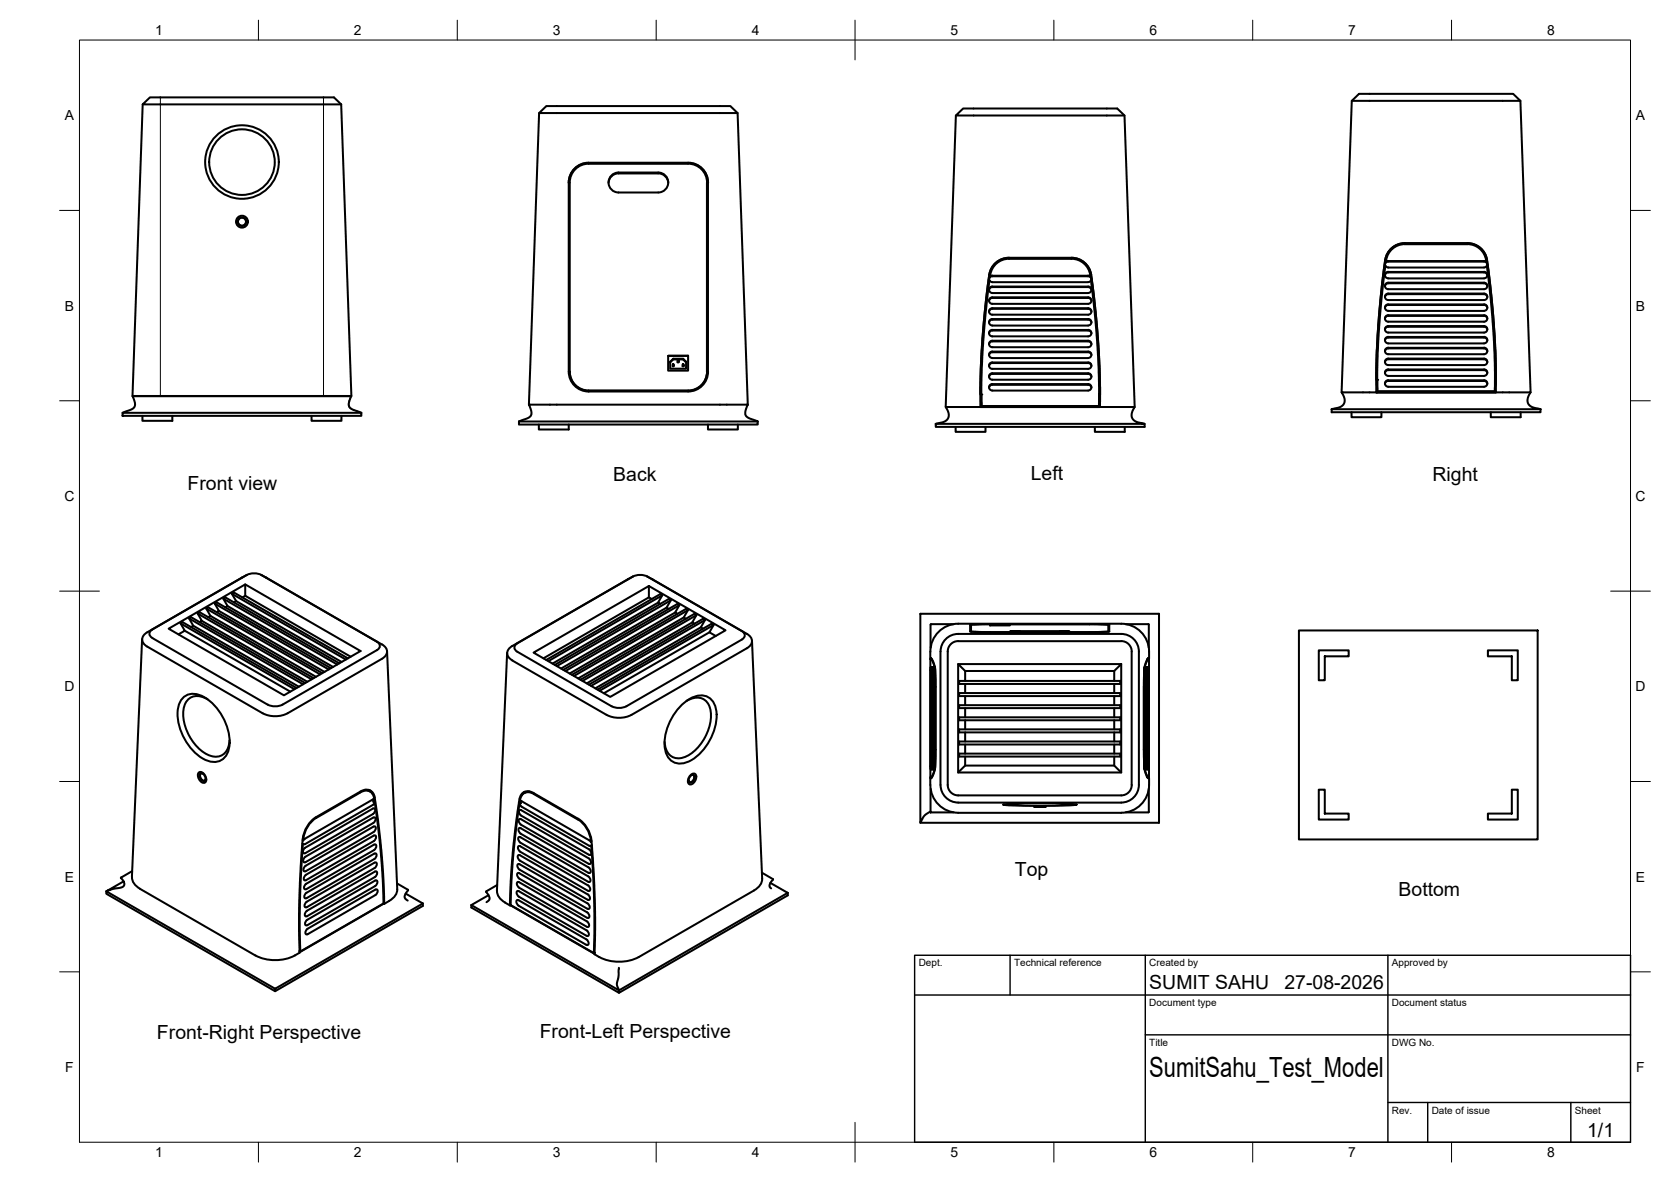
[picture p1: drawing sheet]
<svg xmlns="http://www.w3.org/2000/svg" width="420mm" height="297mm" viewBox="0 0 420 297" stroke-linecap="round" stroke-linejoin="round" font-family="sans-serif">
<!-- layer: Visible -->
<g fill="none" stroke="#000" stroke-width=".51">
<path d="M35.9 26.2l-2.6 73.3h.2M35.9 26.2l1.8-1.7h46.3l1.8 1.7zM85.8 26.2l2.5 73.3h-54.8M135.6 28.4l-2.6 73.3h55l-2.5-73.3M135.6 28.4l1.8-1.7h46.2l1.9 1.7zM240.3 29l-2.5 73.3h47.3M282.7 29h-42.4l1.9-1.7h38.7l1.8 1.7 2.6 73.3h-.2M339.9 25.3h42.4l-1.8-1.7h-38.8l-1.8 1.7-2.6 73.3h.3M382.3 25.3l2.6 73.3h-.3M148 41.2h25M148 40.9h25M148 41h25"/>
<path d="M148 41.1a4.8 4.8 0 0 0-4.7 4.8v47.6a4.8 4.8 0 0 0 4.7 4.7M148 40.9a5 5 0 0 0-5 5v47.5a5 5 0 0 0 5 5M148 41a5 5 0 0 0-5 5M153 46a2.47 2.47 0 0 1 2.5-2.4h10a2.51 2.51 0 0 1 2.5 2.4M154 43.9l.9-.5h.6h10a2.51 2.51 0 0 1 2.5 2.5 2.51 2.51 0 0 1-2.5 2.5h-10a2.51 2.51 0 0 1-2.3-1.7 2.51 2.51 0 0 1 .8-2.8zM173 41.1a4.8 4.8 0 0 1 4.8 4.8v47.5a4.7 4.7 0 0 1-4.8 4.8M173 40.9a5 5 0 0 1 5 5v47.5a5 5 0 0 1-5 5M173 41a5 5 0 0 1 5 5M248.7 72.9a.81 .81 0 0 1 .8-.8h24.1a.82 .82 0 0 1 .8 .8M248.7 75.6a.81 .81 0 0 1 .8-.7h24.1a.82 .82 0 0 1 .8 .7M248.8 69l-1.1 8.2-.8 9.6-.4 7.4v8.1h30.1l-.1-8.1-.3-7.4-.8-9.6-1.1-8.2M248.8 69.1l-1.2 8.9-.6 7.5-.4 7.4-.1 6.2"/>
<path d="M248.9 77.7l.6-.2h24.1a.81 .81 0 0 1 .8 .8 .81 .81 0 0 1-.8 .8h-24.1a.81 .81 0 0 1-.8-.5 .81 .81 0 0 1 .2-.9zM248.9 75l.6-.3h24.1a.81 .81 0 0 1 .8 .8 .81 .81 0 0 1-.8 .9h-24.1a.81 .81 0 0 1-.8-.5 .81 .81 0 0 1 .2-.9zM248.9 69.5l.6-.2h24.1l.6 .2M248.9 69.5l-.2 .5 .1 .5M249.5 72h24.1M249.5 73.6h24.1M249.5 69.4h24.1M249.5 72a.81 .81 0 0 0-.8 .8 .81 .81 0 0 0 .8 .8M249.5 69.4a.81 .81 0 0 0-.8 .8M253.7 64.8a5 5 0 0 0-5 4.2M269.4 64.8a5 5 0 0 1 5 4.3 5 5 0 0 0-5-4.3h-15.7a5 5 0 0 0-5 4.3M273.6 72a.81 .81 0 0 1 .8 .8 .81 .81 0 0 1-.8 .8"/>
<path d="M273.6 69.4a.81 .81 0 0 1 .8 .8M274.1 69.1l.1 .4M274.1 69.1a4.7 4.7 0 0 0-4.7-4l-15.7-.1a4.8 4.8 0 0 0-4.8 4.5M274.2 69.5l.2 .5-.1 .5M274.3 69.1l1.1 8.9 .7 7.5 .4 7.4 .1 6.2M274.4 78.3a.82 .82 0 0 0-.8-.7h-24.1a.81 .81 0 0 0-.8 .7M348.2 66.5a.81 .81 0 0 1 .8-.8l24.1 .1a.78 .78 0 0 1 .9 .7M348.2 74.7a.82 .82 0 0 1 .8-.8h24.2a.81 .81 0 0 1 .8 .8M348.3 65.4l-1.1 8.9-.7 7.5-.4 7.4-.1 6.2M348.3 65.3l-1 7.9-.8 8.6-.4 8.7v8.1M348.3 66.8l.7 .4M348.3 66.8l-.9 7.7-.7 9.2-.4 7.6v7.1v-3"/>
<path d="M348.5 79.5l.5-.3h24.2a.81 .81 0 0 1 .8 .8 .81 .81 0 0 1-.9 .8h-24.1a.81 .81 0 0 1-.7-.5 .81 .81 0 0 1 .2-.8zM348.5 76.7l.5-.2h24.2a.83 .83 0 0 1 .8 .8 .83 .83 0 0 1-.9 .8h-24.1a.81 .81 0 0 1-.7-.5 .81 .81 0 0 1 .2-.9zM348.5 74l.5-.2h24.2a.81 .81 0 0 1 .8 .8 .81 .81 0 0 1-.9 .8h-24.1a.81 .81 0 0 1-.7-.5 .81 .81 0 0 1 .2-.9zM348.5 71.3l.5-.3h24.2a.81 .81 0 0 1 .8 .9 .81 .81 0 0 1-.9 .8h-24.1a.81 .81 0 0 1-.7-.5 .81 .81 0 0 1 .2-.9zM348.5 68.6l.5-.3h24.2a.83 .83 0 0 1 .8 .8 .83 .83 0 0 1-.9 .9l-24.1-.1a.81 .81 0 0 1-.7-.5 .81 .81 0 0 1 .2-.8zM349 67.2h24.1M349 65.6h24.1M349 79.4h24.1M349 79.4a.81 .81 0 0 0-.8 .7M349 65.6l-.4 .1-.3 .3v.8M353.2 61.1h15.8M353.2 61.1a5 5 0 0 0-4.9 4.3"/>
<path d="M353.2 61.1a5 5 0 0 0-4.9 4.2M369 61.4l-15.8-.1a4.8 4.8 0 0 0-4.7 4.6M369 61.3a4.8 4.8 0 0 1 4.7 4.6M369 61.1a5 5 0 0 1 4.9 4.3 5 5 0 0 0-4.9-4.3zM373.2 65.6a.81 .81 0 0 1 .8 .8 .81 .81 0 0 1-.8 .8M373.2 79.4a.81 .81 0 0 1 .8 .7M373.8 66.8l1 7.7 .7 9.2 .4 7.6v7.1v-3M373.9 65.4l1.1 8.9 .6 7.5 .4 7.4 .2 6.2M373.9 65.3l1 7.9 .7 8.6 .5 8.7v8.1M374 77.4a.81 .81 0 0 0-.8-.8l-24.2 .1a.78 .78 0 0 0-.8 .7M374 71.9a.81 .81 0 0 0-.8-.7h-24.2a.82 .82 0 0 0-.8 .7M374 69.2a.81 .81 0 0 0-.8-.7h-24.2a.82 .82 0 0 0-.8 .7"/>
<path d="M33.5 99.5l-.1 .1 .6 2-.3 .8-.7 .5-2.2 .8M88.2 99.5l.1 .2M88.3 99.7l-.6 1.7 .2 .9 .6 .5 2.3 1M143.3 93.4a4.8 4.8 0 0 0 4.7 4.7M148 98.1h25M148 98.2h25M148 98.4h25M168 89.4h5v3.7h-5zM168 89.4h5M169.2 91.8v-.3l-.1 .5M169.2 91.5h.1M169.3 90.2l-.8 .7v1.8h4v-1.8l-.7-.7 .7 .9"/>
<path d="M169.3 90.3l-.8 .8M169.3 91.5l.1 .5zM169.3 91.8l-.2 .2h.3M170.5 90.8v-.3l-.1 .5M170.5 90.5h.1M170.6 90.5v.5zM170.6 90.8l-.2 .2h.2M171.7 91.8v-.3l-.1 .5M171.7 91.5h.1M171.8 90.2h-2.5v.1h2.5M171.8 91.5l.1 .5zM171.8 91.8l-.2 .2h.3"/>
<path d="M177.8 93.4a4.8 4.8 0 0 1-4.8 4.7M246.7 99.1l.1 3v-7.1l.3-7.6 .8-9.3 .9-7.6 .7 .4h24.1l.7-.4 .9 7.6 .8 9.3 .3 7.6v7.1l.1-3M248.7 81.1a.81 .81 0 0 1 .8-.8h24.1a.78 .78 0 0 1 .8 .8M248.7 83.8a.81 .81 0 0 1 .8-.8l24.1 .1a.78 .78 0 0 1 .8 .7M248.7 86.5a.81 .81 0 0 1 .8-.7h24.1a.78 .78 0 0 1 .8 .7M248.7 89.2a.81 .81 0 0 1 .8-.7h24.1a.78 .78 0 0 1 .8 .7M248.7 92a.81 .81 0 0 1 .8-.8h24.1a.82 .82 0 0 1 .8 .8M248.7 94.7a.81 .81 0 0 1 .8-.7h24.1a.82 .82 0 0 1 .8 .7M248.9 91.3l.6-.2h24.1a.81 .81 0 0 1 .8 .8 .81 .81 0 0 1-.8 .8h-24.1a.81 .81 0 0 1-.8-.5 .81 .81 0 0 1 .2-.9zM248.9 83.1l.6-.2h24.1a.81 .81 0 0 1 .8 .8 .81 .81 0 0 1-.8 .8h-24.1a.81 .81 0 0 1-.8-.5 .81 .81 0 0 1 .2-.9zM248.9 94l.6-.2h24.1a.81 .81 0 0 1 .8 .8 .81 .81 0 0 1-.8 .8h-24.1a.81 .81 0 0 1-.8-.5 .81 .81 0 0 1 .2-.9zM248.9 85.9l.6-.3h24.1a.81 .81 0 0 1 .8 .8 .81 .81 0 0 1-.8 .9h-24.1a.81 .81 0 0 1-.8-.5 .81 .81 0 0 1 .2-.9z"/>
<path d="M249.5 80.2h24.1M249.5 81.8h24.1M249.5 88.4h24.1M249.5 90h24.1M249.5 96.5h24.1M249.5 98.2h24.1M249.5 80.2a.81 .81 0 0 0-.8 .8 .81 .81 0 0 0 .8 .8M249.5 88.3a.81 .81 0 0 0-.8 .9 .81 .81 0 0 0 .8 .8M249.5 96.5a.81 .81 0 0 0-.8 .8 .81 .81 0 0 0 .8 .8M273.6 80.2a.81 .81 0 0 1 .8 .8 .81 .81 0 0 1-.8 .8M273.6 88.3a.81 .81 0 0 1 .8 .9 .81 .81 0 0 1-.8 .8M273.6 96.5a.81 .81 0 0 1 .8 .8 .81 .81 0 0 1-.8 .8"/>
<path d="M274.4 97.4a.82 .82 0 0 0-.8-.7h-24.1a.81 .81 0 0 0-.8 .7M337.5 98.8l.6 1.6-.2 1.1-.9 .8-2.2 .6M337.6 98.6h47.1l-.6 1.7v.9l.3 .4 .9 .7 2 .5-52.5 .1M337.6 98.6l-.1 .2M346.1 98.6h30M346.3 98.3h29.6M348.2 91a.82 .82 0 0 1 .8-.7h24.2a.81 .81 0 0 1 .8 .7M348.2 93.7a.82 .82 0 0 1 .8-.7h24.2a.81 .81 0 0 1 .8 .7M348.5 95.8l.5-.2h24.2a.83 .83 0 0 1 .8 .8 .83 .83 0 0 1-.9 .8h-24.1a.81 .81 0 0 1-.7-.5 .81 .81 0 0 1 .2-.9zM348.5 93.1l.5-.3h24.2a.83 .83 0 0 1 .8 .9 .83 .83 0 0 1-.9 .8h-24.1a.81 .81 0 0 1-.7-.6 .81 .81 0 0 1 .2-.8zM348.5 90.4l.5-.3h24.2a.81 .81 0 0 1 .8 .8 .81 .81 0 0 1-.9 .8h-24.1a.81 .81 0 0 1-.7-.5 .81 .81 0 0 1 .2-.8zM348.5 87.6l.5-.2h24.2a.81 .81 0 0 1 .8 .8 .81 .81 0 0 1-.9 .8h-24.1a.81 .81 0 0 1-.7-.5 .81 .81 0 0 1 .2-.9z"/>
<path d="M348.5 84.9l.5-.2h24.2a.83 .83 0 0 1 .8 .8 .83 .83 0 0 1-.9 .8h-24.1a.81 .81 0 0 1-.7-.5 .81 .81 0 0 1 .2-.9zM348.5 82.2l.5-.3h24.2a.81 .81 0 0 1 .8 .9 .81 .81 0 0 1-.9 .8h-24.1a.81 .81 0 0 1-.7-.5 .81 .81 0 0 1 .2-.9zM349 84.8h24.1M349 84.8a.81 .81 0 0 0-.8 .8M373.2 84.8a.81 .81 0 0 1 .8 .8M374 96.5a.81 .81 0 0 0-.8-.8h-24.2a.77 .77 0 0 0-.8 .8M374 88.3a.81 .81 0 0 0-.8-.7h-24.2a.82 .82 0 0 0-.8 .7M374 82.8a.81 .81 0 0 0-.8-.7h-24.2a.77 .77 0 0 0-.8 .7M30.8 103.7h60v.8h-60zM35.8 104.5v1.3h7.5v-1.3M78.3 104.5v1.3h7.6v-1.3M130.5 105.9v.8h60v-.8"/>
<path d="M133.2 101.7l-.1 .2 .5 1.7-.1 .9-.7 .5-2.3 .9M135.5 106.7v1.2h7.5v-1.2M178 106.7v1.2h7.5v-1.2M187.8 101.7l.2 .1-.6 1.8 .2 .9 .6 .5 2.3 .9h-60M235.3 106.5v.8h52.5v-.8M238 102.3a.49 .49 0 0 0 .2 .8l.4 1.3-.4 1-.9 .6-2 .5M240.3 107.3v1.2h7.5v-1.2M246.8 102h29.5M275.3 107.3v1.2h7.5v-1.2M285.1 102.3l.1 .1-.7 1.6 .3 1.2 .8 .8 2.2 .5h-52.5M339.8 103.6v1.2h7.5v-1.2M374.8 103.6v1.2h7.6v-1.2"/>
<path d="M387.3 102.8v.8h-52.5v-.7M37 158.9l25-14.4 1-.4h1.2l1.6 .4 30.2 17.5M37 158.9a1.92 1.92 0 0 0-1.2 1.8 1.92 1.92 0 0 0 1.2 1.8l29 16.7M38.3 158.2a1.13 1.13 0 0 0-.8 1.1 1.13 1.13 0 0 0 .8 1M42.4 158l19.3-11.1 29 16.7-19.3 11.1zM44.9 159.4l1.6-.9-1.1-1.8 .5-.3 28.7 16.5M45.4 156.7l28.6 16.5M46.5 158.5l26.5 15.3M47.5 155.4l28.7 16.6M48 157.6l.6-.3-1.1-1.9 .6-.3 28.6 16.5M48.6 157.3l26.5 15.3M49.7 154.2l28.6 16.5"/>
<path d="M50.2 156.3l.6-.3-1.1-1.8 .5-.3 28.7 16.5M50.8 156l26.5 15.3M51.9 152.9l28.6 16.6M52.3 155.1l.6-.3-1-1.9 .5-.3 28.6 16.6M52.9 154.8l26.5 15.3M54 151.7l28.7 16.5M54.5 153.8l.6-.3-1.1-1.8 .5-.3 28.7 16.5M55.1 153.5l26.5 15.4M56.2 150.5l28.6 16.5M56.7 152.6l.5-.3-1-1.8 .5-.4 28.6 16.6M57.2 152.3l26.5 15.3M58.3 149.2l28.7 16.5"/>
<path d="M59.4 151.1l-1.1-1.9 .5-.3 28.7 16.5M59.4 151.1l-.6 .3M59.4 151.1l26.5 15.3M61.7 146.9v2.8l26.5 15.3M61.7 149.7l-.7 .4M62.1 144.5l-1.3 .7M65.7 144.5l1.3 .7M157.9 145.5l-.1 .1M159.2 144.9l-1.3 .6M162.7 144.9l1.4 .7M163.2 147.3v2.8l-26.6 15.3M163.2 150.1l.7 .4"/>
<path d="M164.1 145.6l23.7 13.7a1.92 1.92 0 0 1 1.3 1.8 1.92 1.92 0 0 1-1.3 1.8l-29 16.7a7 7 0 0 1-6.3 0l-23.7-13.6a1.94 1.94 0 0 1-1.3-1.9 1.94 1.94 0 0 1 1.3-1.8M165.5 151.5l-26.6 15.3M166 151.8l-.5-.3 1-1.9-.5-.3-28.6 16.5M166.5 149.6l-28.6 16.5M167.6 152.7l-26.5 15.3M168.2 153l-.6-.3 1.1-1.8-.6-.4-28.6 16.6M168.7 150.9l-28.7 16.5M169.8 153.9l-26.6 15.4M170.3 154.2l-.5-.3 1-1.8-.5-.3-28.7 16.5M170.8 152.1l-28.6 16.5M171.9 155.2l-26.5 15.3M172.5 155.5l-.6-.3 1.1-1.9-.6-.3-28.6 16.6"/>
<path d="M173 153.3l-28.7 16.6M174.1 156.4l-26.6 15.3M174.6 156.7l-.5-.3 1-1.8-.5-.3-28.7 16.5M175.1 154.6l-28.6 16.5M176.2 157.7l-26.5 15.3M176.8 158l-.6-.3 1.1-1.9-.6-.3-28.6 16.5M177.3 155.8l-28.7 16.6M178.4 158.9l-26.6 15.3M179.4 157.1l-28.6 16.5M180 159.8l-1.6-.9 1-1.8-.5-.3-28.7 16.5M239.8 156.9h-5.8v5.9M243.9 158.7l5 .2"/>
<path d="M244.2 158.8v-1.8l4.7-.1 29.3 .1h.5v1.8M244.2 158.7l4.7 .1M248.9 157h5v.2h-5zM248.9 158.9h25M248.9 156.9l-5 .1v1.7M266.4 158.6l-12.5 .1 12.5 .1M266.4 158.6l2.5 .1-2.5 .1M273.9 156.9l5 .1v1.7M278.7 158.7l-4.8 .1M278.9 158.7l-5 .2M283.1 156.9h5.7l.1 5.9M326.6 158.4h60v52.6h-60z"/>
<path d="M35.7 160.6l-2.5 59.8a3.4 3.4 0 0 0 2 3M38.3 160.3l29 16.8 1.6 .4 1.1-.1 1-.3 23.8-13.7a1.13 1.13 0 0 0 .7-1.1 1.13 1.13 0 0 0-.7-1M45.8 175.6a4.1 4.1 0 0 1 5.6-.4 13.8 13.8 0 0 1 6.2 12.6 3.9 3.9 0 0 1-5.7 3.3 13.5 13.5 0 0 1-7.2-13.1l.3-.9zM52.2 175.8a3.7 3.7 0 0 0-5.6 .9 10.2 10.2 0 0 0 2.1 10 7.5 7.5 0 0 0 5.9 3.5 3.8 3.8 0 0 0 3.1-4.2M66 179.2a6.9 6.9 0 0 0 6.3 0M96 165.6l-23.7 13.6M96 161.9a1.92 1.92 0 0 1 1.3 1.8 1.92 1.92 0 0 1-1.3 1.9M97.3 163.7l2.6 59.8a3.4 3.4 0 0 1-2.1 2.9l-1.2 .7M127.5 164.1l-2.6 59.8M128.8 162.4l30.3-17.5 1.6-.4 1.1 .1 1 .3 23.7 13.7a1.12 1.12 0 0 1 .8 1.1 1.12 1.12 0 0 1-.8 1l-29 16.8M130.1 161.7a1.13 1.13 0 0 0-.8 1 1.13 1.13 0 0 0 .8 1.1l23.7 13.7M134.2 164l29-16.7 19.2 11.1-29 16.7z"/>
<path d="M153.8 177.5l1 .3 1.1 .1 1.6-.4M170.9 177.7a7.6 7.6 0 0 1 6.1-2.9 4.3 4.3 0 0 1 3.2 4.7 13.7 13.7 0 0 1-7.3 12 3.9 3.9 0 0 1-5.7-3.3 13.6 13.6 0 0 1 3.7-10.5zM172.6 176.2a3.7 3.7 0 0 1 5.6 .9 10.2 10.2 0 0 1-2.1 10 7.5 7.5 0 0 1-5.8 3.5 3.8 3.8 0 0 1-3.2-4.2M189.1 161l2.5 59.8a3.4 3.4 0 0 1-2 3l-29 16.7a11.1 11.1 0 0 1-11.1-.7l.1-6.2v-7.4l-.8-13.6a8.1 8.1 0 0 0-3.5-6.9l-11.1-6.4a2.29 2.29 0 0 0-2.5-.2 2.29 2.29 0 0 0-1.2 2.3l-1.6 12.9-.5 7-.2 6.2M233.9 165.5h.3l.3 .5 .6 1.9 .1 4.7M234 165.5v.2M234 167.6v25.8zM234 165.7h.4M234.1 165.5h.1M234.1 165.5v.2M234.1 168.5v24.1M234.1 168.4v-.8v25.8v-.9"/>
<path d="M234.1 165.5h-.2a7.4 7.4 0 0 1 6-8.7l42-.1a7 7 0 0 1 7 7v1.8M234.2 168.4v-.8v25.8v-.9M234.3 168.5v24.1M234.3 168.4v-.8v25.8v-.9M234.4 168.4v-.8v25.8v-.9M234.5 168.4v-.8v25.8v-.9M234.5 168.5v24.1M234.5 168.4l.1-.8v25.8l-.1-.9M234.7 168.5v24.1M234.7 168.4v-.8v25.8v-.9M234.7 168.4l.1-.8v25.8l-.1-.9M234.9 168.4v-.8v25.8v-.9"/>
<path d="M234.9 168.5v24.1M234.9 168.4l.1-.8v25.8l-.1-.9M235 167.7v25.6M235.1 167.8l-.7-1.7-.5-.4v29.6l.5-.4 .7-1.6M235.2 172.6l-.1-4.7v25.2l.1-4.7v3.6l-.1 1.3-.4 1.2-.4 .9-.4 .1M235.2 172.6v15.8M239.3 161.7l1-.5 .6-.1h41a2.64 2.64 0 0 1 2.7 2.6v33.5a2.64 2.64 0 0 1-2.7 2.7h-41a2.64 2.64 0 0 1-2.6-2.6v-33.6a2.63 2.63 0 0 1 1-2zM240.9 166.9h41v27.2h-41zM240.9 166.9l1.8 1.7h37.5l1.7-1.7M241.2 171.1h40.5v.8h-40.5zM241.2 174.2h40.5v.7h-40.5zM241.2 177.2h40.5v.8h-40.5z"/>
<path d="M242.7 168.6v2.5M242.7 171.9v2.3M242.7 174.9v2.3M242.7 178v2.3M280.2 168.6v2.5M280.2 171.9v2.3M280.2 174.9v2.3M280.2 178v2.3M287.7 167.9l-.1 4.7M287.8 167.8l.6-1.7 .5-.4v29.6l-.5-.4-.6-1.6M287.8 167.9v25.2M287.8 168.5v24.1"/>
<path d="M287.8 167.7v.7M287.9 168.4v-.8v25.8v-.9M288 168.5v24.1M288 168.4v-.8v25.8v-.9M288.1 168.4v-.8v.8M288.1 168.5v24.1M288.2 168.4v-.8v25.8v-.9M288.3 168.4v-.8v25.8v-.9M288.3 168.5v24.1M288.4 168.4v-.8v25.8v-.9M288.5 168.4v-.8v25.8v-.9M288.5 168.5v24.1"/>
<path d="M288.5 168.4l.1-.8v25.8l-.1-.9M288.7 165.5h.2h-.3l-.4 .7-.5 2.2-.1 20M288.7 168.4v-.8v25.8v-.9M288.7 165.5h.1M288.7 168.5v24.1M288.7 165.5l.1 .2M288.7 168.4l.1-.8v25.8l-.1-.9M288.9 165.5v.2h-.4M331.6 163.4h7.5v1.5h-6v6h-1.5zM374.1 163.4h7.5v7.5h-1.5v-6h-6zM50 194.1a1.27 1.27 0 0 1 1.7 1 .89 .89 0 0 1 .2 1.2 .89 .89 0 0 1-1.1 .3l-.9-1a1.37 1.37 0 0 1 .1-1.5zM50.4 194.4a1.21 1.21 0 0 1 1.1 1.8 1.21 1.21 0 0 1-1.1-1.8z"/>
<path d="M51.1 194.4l-.3-.1a.97 .97 0 0 0-.5 1 .97 .97 0 0 0 .7 .8h.5l.2-.4M90.6 198.9l-11.1 6.4M90.6 198.9a2.19 2.19 0 0 1 2.3-.3 2.19 2.19 0 0 1 1.3 1.8M91.7 198.5l1.3 .4M92.9 198.6l.8 .9M131.9 199l-.7 .9M133.1 198.9l-1.3 .4M173.6 195.1l.3-.3h.5a1.21 1.21 0 0 1-1 1.8 1.08 1.08 0 0 1 .2-1.5zM173.6 194.8a.81 .81 0 0 1 1.2-.3 .81 .81 0 0 1 .2 1.1l-.3 .8a.87 .87 0 0 1-.9 .7 .87 .87 0 0 1-.8-.7l.1-.9zM173.8 194.8l.3-.1a.97 .97 0 0 1 .5 1 .97 .97 0 0 1-.8 .8h-.4l-.3-.4M234 195.3v.2M234 198.2v6"/>
<path d="M234 195.3h.4M234.1 195.3v.2M234.1 195.5h.1M234.1 195.5h-.2a7.5 7.5 0 0 0 4.1 8.1l1.9 .6h1M240.9 194.1l1.8-1.7h37.5l1.7 1.7M241.2 180.3h40.5v.7h-40.5zM241.2 183.3h40.5v.8h-40.5zM241.2 186.3h40.5v.8h-40.5zM241.2 189.4h40.5v.7h-40.5zM242.7 181v2.3M242.7 184.1v2.2M242.7 187.1v2.3"/>
<path d="M242.7 190.1v2.3M280.2 181v2.3M280.2 184.1v2.2M280.2 187.1v2.3M280.2 190.1v2.3M287.6 188.4l.2 4.9 .6 1.8 .2 .4h.3h-.2M287.6 188.4l.1 4.7M287.8 192.5v.8M288.1 192.5v.9v-.9M288.5 195.3h.4v.2M288.7 195.5h.1M288.8 195.3l-.1 .2"/>
<path d="M288.9 198.2l-.2 5.9M288.9 195.5a7.5 7.5 0 0 1-4 8.1l-1.9 .6h-1.1M331.6 198.4h1.5v6.1h6v1.5h-7.5zM380.1 198.4h1.5v7.6h-7.5v-1.5h6zM33.2 218.9l-2.8 1.6M76 212l.2 .1M76.2 212.1l-.8 14.2 .1 12.8-.1-.1M76.7 210.8l-.4 .4M76.8 215.3l-.5 .7 .1 .7h.4l17.1-9.9 .5-.7v-.5l-.6-.1-17 9.8M76.9 217.6l-.6 .7 .2 .7 .4-.1 17-9.8 .6-.7-.1-.6-.5-.1-17.1 9.9M79.5 205.3a8.9 8.9 0 0 0-3.6 7.8l-.7 13v8l.2 5.2a10.4 10.4 0 0 1-11.2 .8l-29-16.7M93.7 200.9l-17.1 9.9"/>
<path d="M93.7 200.9h.4a2.1 2.1 0 0 0-1.2-2 2.1 2.1 0 0 0-2.3 .2l-11.1 6.4a7.3 7.3 0 0 0-3.3 5.7l-.1-.1M93.7 203.2l-17 9.8M93.8 203.2h.4l.1 .3-.1 .6-.4 .4-17 9.9h-.5l-.1-.6 .5-.8M93.9 200.9v.6l.3 .2 .2 .8 1.2 10 .6 8.2 .2 6.3M94 200.9l.1 .7M94.2 200.4l1 7 .9 8.2 .5 8.9v2.6l-.2-.1M94.2 201.6l-.5 .7-17 9.8h-.5M94.2 219.1l-17 9.8-.4 .4-.2 .6 .2 .4 .4-.1M94.3 219h.4l.1 .4-.1 .5-.4 .5-17.1 9.8M130.6 218.5l17.1 9.9M130.6 202l.5 .7M130.6 218.5l-.5-.7 .2-.6h.4l17 9.8 .4 .4 .2 .6-.2 .4h-.4"/>
<path d="M130.7 216.3l17 9.8M130.7 216.3l-.5-.7 .1-.7h.4l17.1 9.9M130.8 214l17 9.8M130.8 214l-.5-.7 .1-.7 .4 .1 17 9.8M130.8 211.8l17.1 9.8M130.8 211.7l-.5-.7 .2-.6h.4l17 9.8 .4 .5 .2 .5-.2 .4h-.4M130.9 201.3l-.2 .7M130.9 209.5l17 9.8M130.9 209.5l-.5-.7 .1-.7h.4l17.1 9.9 .4 .4 .1 .6-.1 .4-.4-.1M131 201.3v.6M131 201.9l-.4 .2v.2l-1.4 11-.6 7.8-.2 6.3M131 207.2l17 9.9"/>
<path d="M131 207.2l-.5-.7 .1-.7 .4 .1 17 9.8 .4 .4 .2 .6-.2 .4h-.4M131 204.9l-.5-.7 .2-.6h.4l17 9.9 .5 .7v.5l-.5 .1-17.1-9.8M131.1 202.7l17.1 9.8h.5M148.7 211.5l-.1 .1a7.2 7.2 0 0 0-3.3-5.7l-11.1-6.4a2.11 2.11 0 0 0-2.3-.2 2.11 2.11 0 0 0-1.2 2h.5l17 9.9 .4 .4M148.8 212.4l-.1 .1 .7 13.8-.1 13.2 .2-.1M191.6 219.3l2.7 1.6v.2M234 203.9l-1.5 1-1.1 1.9v-52.6h60v52.6h-60M234 204.2h5.8M234.1 204l-.1 .2M240.9 204.3h41M240.9 201.7h41M240.9 201.7a4.5 4.5 0 0 1-4.4-4.4v-33.6a4.4 4.4 0 0 1 4.4-4.4h41a4.4 4.4 0 0 1 4.5 4.4v33.6a4.4 4.4 0 0 1-4.5 4.4"/>
<path d="M252.2 202.2a130.9 130.9 0 0 1 18.5 0 130.9 130.9 0 0 1-18.5 0zM259.9 202.7h3zM283.1 204.2h5.6M30.6 220.5l-.2 .1 .9 1.4-.2 .7-.6 .3-2.1 .4-1.7 .6 4.4-2.5M76.7 220l17.3-10 .5 .1v.5l-.5 .7-17.3 10-.3-.5zM77 223.4l-.4 .1-.2-.4 .2-.6 .4-.4 17-9.8 .6 .1v.5l-.5 .7-17.1 9.8M77.1 225.7h-.4l-.2-.3 .2-.6 .3-.4 17.1-9.9 .5 .1v.6l-.5 .7-17 9.8M77.2 228h-.5l-.1-.4 .1-.6 .4-.4 17.1-9.8 .5 .1v.5l-.5 .7-17 9.9M77.4 234.8h-.4l-.2-.4 .1-.6 .4-.4 17.1-9.8 .5 .1v.5l-.5 .7-17 9.9M94.3 221.3l-17 9.8-.4 .5-.2 .6 .2 .3h.4M94.3 221.3h.4l.2 .3-.2 .6-.4 .4-17 9.9M96.4 227l.1 .1"/>
<path d="M96.4 227l-21 12.3M96.4 227l-20.9 12.1M99.8 222l2.8 1.6M102 224.6l4.3 2.5-37.1 21.4M102.6 223.6l-.9 1.7 .2 .6 .6 .4M106.3 227.1v.6l-37.1 21.4v-.6M118.5 227.5v.6l37.1 21.4M122.3 224l-.1 .2 .9 1.5-.2 .6-.6 .4M122.8 225l-4.3 2.5 37.1 21.4-.5-1.4 .4-2.2 .1-2.1M125 223.9a3.4 3.4 0 0 0 2 2.9M125 222.4l-2.7 1.6M127 226.8l1.2 .7 .2-.1"/>
<path d="M128.4 227.5h-.1M128.4 227.4v.1M128.4 227.4l20.9 12.1M128.4 227.4l21.1 12.3M130.4 227.6l-.5-.7 .1-.7h.4l17 9.9 .6 .7v.5l-.6 .1-17-9.8M130.4 225.3l17.1 9.9h.4l.1-.7-.5-.7M130.4 225.3l-.5-.7 .2-.7 .4 .1 17 9.8M130.5 223.1l17 9.8h.5l.1-.6-.5-.8M130.5 223l-.5-.7 .1-.6h.4l17.1 9.8M147.6 229.3l.6 .7-.2 .7-.4-.1-17-9.8-.5-.7v-.6l.5-.1 17 9.9M147.8 224.7l.4 .5 .1 .6-.1 .3h-.4M147.9 222.5l.4 .4 .1 .6-.2 .4-.4-.1"/>
<path d="M149.5 239.4h.1M193.7 221.9l4.4 2.5-42.5 24.5v.6l42.5-24.5v-.6M194.3 221.1l-.6 .7-.2 .7 .1 .4 .3 .4M69.2 248.5l-42.5-24.5v.6l42.5 24.5"/>
<circle cx="60.8" cy="55.7" r="1.49"/>
<circle cx="60.8" cy="55.7" r="1.01"/>
<circle cx="60.8" cy="55.7" r="1.07"/>
<circle cx="60.8" cy="40.7" r="8.2"/>
<circle cx="60.9" cy="40.7" r="9.3"/>
</g>
<!-- layer: Visible Narrow -->
<path d="M40.3 24.5v75M81.3 24.5v75M88.2 99.5v.2h-54.8M88.2 99.7l-.6 1.7 .2 .9 .7 .6 2.3 .8M88.3 99.7h-.1" fill="none" stroke="#000" stroke-width=".25"/>
<!-- layer: Visible -->
<g fill="#000">
<circle cx="246.7" cy="99.1" r=".25"/>
<circle cx="276.4" cy="99.1" r=".25"/>
<circle cx="346.1" cy="98.6" r=".25"/>
<circle cx="346.3" cy="95.4" r=".25"/>
<circle cx="375.9" cy="95.4" r=".25"/>
<circle cx="75.3" cy="239" r=".25"/>
</g>
<!-- layer: TITLEBLOCK -->
<path d="M230 240.1h180v46.9h-180zM230 250h180M254 240.1v9.9M288 240.1v46.9M349 240.1v46.9M288 260.1h122M349 277.1h61M359 277.1v9.9M395 277.1v9.9" fill="none" stroke="#000" stroke-width=".36"/>
<!-- layer: BORDER -->
<g fill="none" stroke="#000" stroke-width=".25">
<path d="M20 10.1h390v276.9h-390zM65 5.1v5M115 5.1v5M165 5.1v5M215 5.1v10M265 5.1v5M315 5.1v5M365 5.1v5M15 52.9h5M410 52.9h5M15 100.7h5M410 100.7h5"/>
<path d="M15 148.6h10M405 148.6h10M15 196.4h5M410 196.4h5M15 244.2h5M410 244.2h5M65 287v5M115 287v5M165 287v5M215 282.1v9.9M265 287v5M315 287v5"/>
<path d="M365 287v5"/>
</g>
<text font-size="7" x="289" y="270.6">SumitSahu_Test_Model</text>
<g font-size="4.9">
<text x="47.2" y="123">Front view</text>
<text x="154.2" y="121">Back</text>
<text x="259.2" y="120.7">Left</text>
<text x="360.2" y="120.9">Right</text>
<text x="255.2" y="220.1">Top</text>
<text x="351.7" y="225.1">Bottom</text>
<text x="289" y="248.5">SUMIT SAHU</text>
<text x="323" y="248.5">27-08-2026</text>
<text x="39.5" y="261.2">Front-Right Perspective</text>
<text x="135.7" y="260.9">Front-Left Perspective</text>
<text x="399.1" y="285.7">1/1</text>
</g>
<g font-size="3.5">
<text x="39" y="8.8">1</text>
<text x="89" y="8.8">2</text>
<text x="139" y="8.8">3</text>
<text x="189" y="8.8">4</text>
<text x="239" y="8.8">5</text>
<text x="289" y="8.8">6</text>
<text x="339" y="8.8">7</text>
<text x="389" y="8.8">8</text>
<text x="16.3" y="30.2">A</text>
<text x="411.3" y="30.2">A</text>
<text x="16.3" y="78">B</text>
<text x="411.3" y="78">B</text>
<text x="16.2" y="125.9">C</text>
<text x="411.2" y="125.9">C</text>
<text x="16.2" y="173.7">D</text>
<text x="411.2" y="173.7">D</text>
<text x="16.3" y="221.6">E</text>
<text x="411.3" y="221.6">E</text>
<text x="16.4" y="269.4">F</text>
<text x="411.4" y="269.4">F</text>
<text x="39" y="290.8">1</text>
<text x="89" y="290.8">2</text>
<text x="139" y="290.8">3</text>
<text x="189" y="290.8">4</text>
<text x="239" y="290.8">5</text>
<text x="289" y="290.8">6</text>
<text x="339" y="290.8">7</text>
<text x="389" y="290.8">8</text>
</g>
<g font-size="2.5">
<text x="231" y="242.9">Dept.</text>
<text x="255" y="242.9">Technical reference</text>
<text x="289" y="242.9">Created by</text>
<text x="350" y="242.9">Approved by</text>
<text x="289" y="252.8">Document type</text>
<text x="350" y="252.8">Document status</text>
<text x="289" y="262.9">Title</text>
<text x="350" y="262.9">DWG No.</text>
<text x="350" y="279.9">Rev.</text>
<text x="360" y="279.9">Date of issue</text>
<text x="396" y="279.9">Sheet</text>
</g>
</svg>
